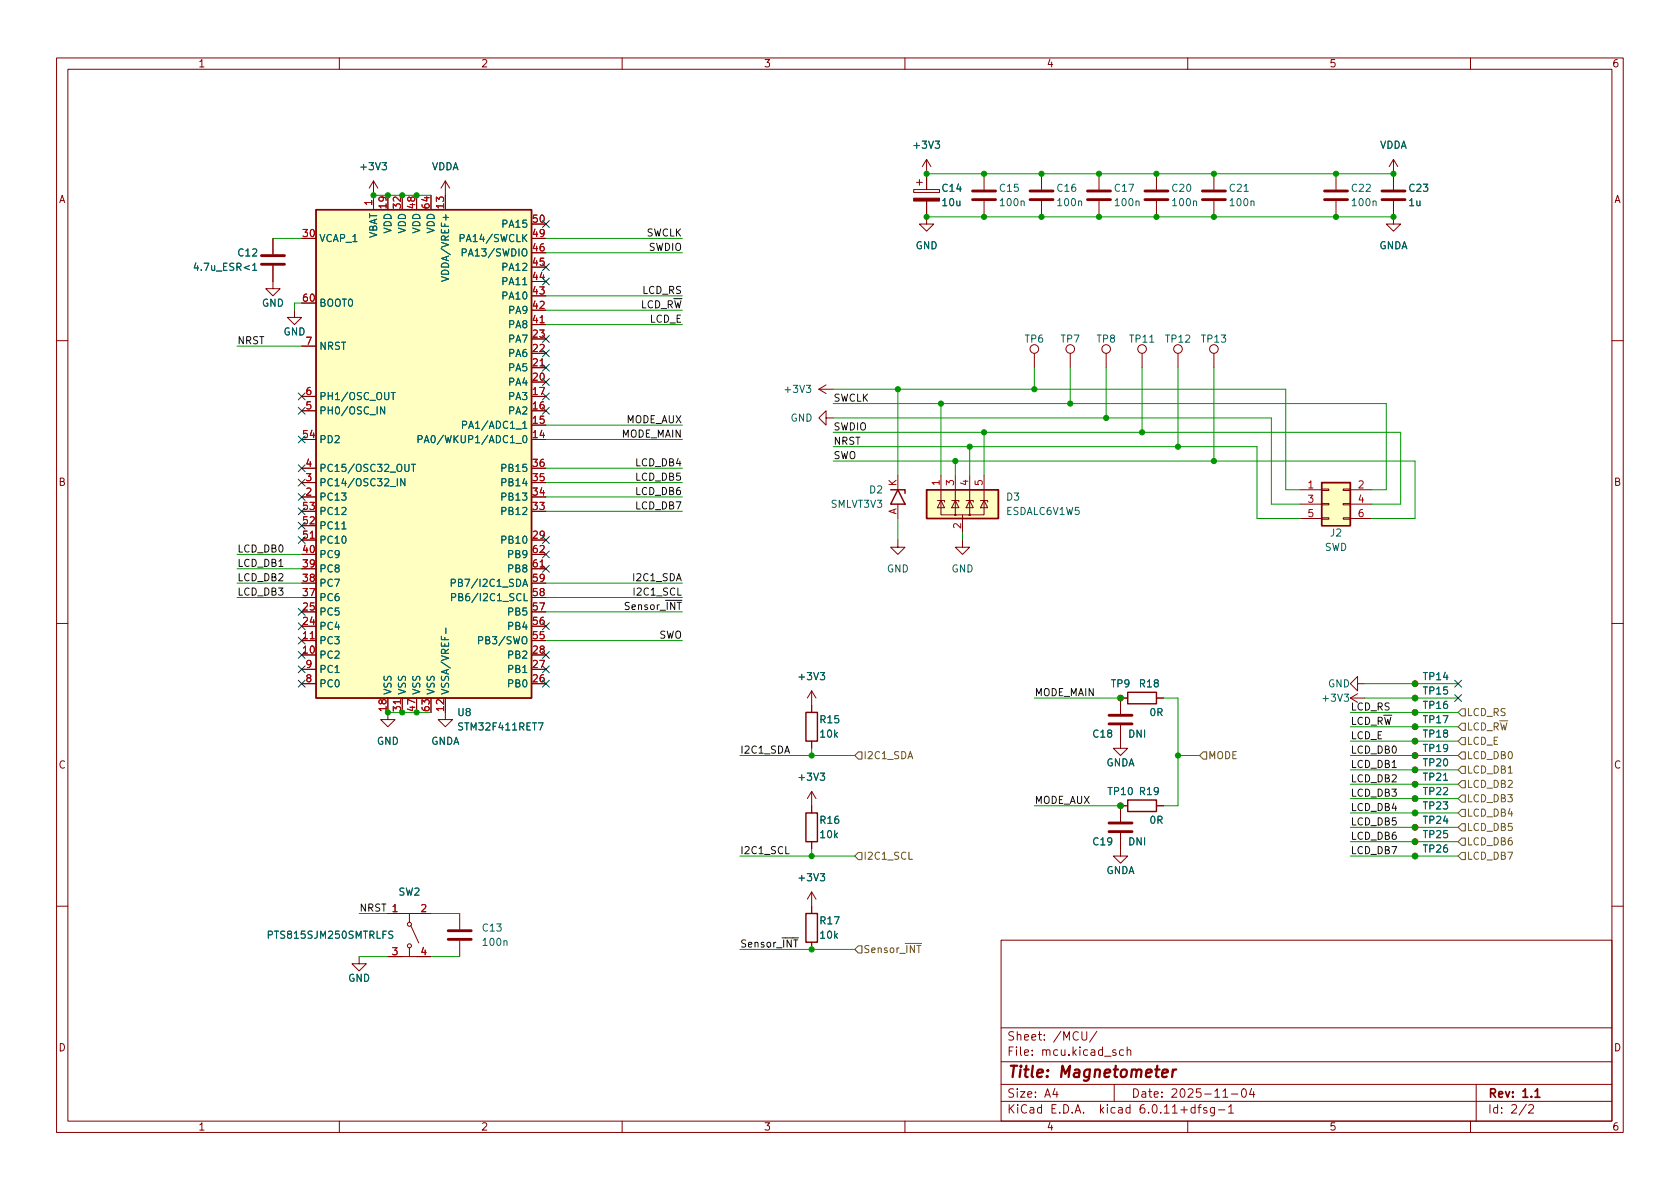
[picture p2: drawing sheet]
<svg xmlns="http://www.w3.org/2000/svg" width="297mm" height="210mm" viewBox="0 0 297 210" stroke-linecap="round" stroke-linejoin="round" font-family="sans-serif">
<g fill="none" stroke="#840000" stroke-width=".18">
<path d="M10 10.2h277v190.1h-277zM12 12.2h273v186.1h-273zM60 10.2v2M110 10.2v2M160 10.2v2M210 10.2v2M260 10.2v2M66 32v5.1M66 32l-.7 1.3M66 32l.8 1.3M68.6 34.5v2.6M71.1 34.5v2.6"/>
<path d="M73.7 34.5v2.6M76.2 34.5v2.6M78.7 32l-.7 1.3M78.7 32v5.1M78.7 32l.8 1.3M94 39.6h2.5M161.5 33.5h4.6v.5h-4.6zM162.1 32.3h1M162.6 31.7v1.1M163.8 35.6v4h1.3l-1.3 1.3-1.2-1.3h1.2M163.8 28.2v5.3M163.8 28.2l-.7 1.3"/>
<path d="M163.8 28.2l.8 1.3M174 30.7v2.8M174 35.6v2.7M184.1 30.7v2.8M184.1 35.6v2.7M194.3 30.7v2.8M194.3 35.6v2.7M204.5 30.7v2.8M204.5 35.6v2.7M214.6 30.7v2.8M214.6 35.6v2.7M236.2 30.7v2.8"/>
<path d="M236.2 35.6v2.7M246.4 35.6v4h1.2l-1.2 1.3-1.3-1.3h1.3M246.4 28.2l-.8 1.3M246.4 28.2v5.3M246.4 28.2l.7 1.3M48.3 47v4h1.2l-1.2 1.3-1.3-1.3h1.3M48.3 42.2v2.8M52.1 54.9v1.2h1.2l-1.2 1.3-1.3-1.3h1.3M53.3 42.2h2.6M53.3 53.6h2.6M94 59.9h2.5M94 42.2h2.5"/>
<path d="M94 57.4h2.5M94 54.9h2.5M94 52.3h2.5M94 49.8h2.5M94 47.2h2.5M94 44.7h2.5M10 60.2h2M53.3 77.7h2.6M53.3 72.6h2.6M53.3 70.1h2.6M53.3 61.2h2.6M94 77.7h2.5"/>
<path d="M94 75.2h2.5M94 72.6h2.5M94 70.1h2.5M94 67.6h2.5M94 65h2.5M94 62.5h2.5M144.8 68.8l1.2 .8M144.8 68.8h2.5M146 73.9v-1.3l-1.2 1.3 1.2 1.3v-1.3h1.3M146 68.1l-1.2 .7M182.9 62.5v2.5M189.2 62.5v2.5"/>
<path d="M195.6 62.5v2.5M201.9 62.5v2.5M208.3 62.5v2.5M214.6 62.5v2.5M285 60.2h2M53.3 87.9h2.6M53.3 95.5h2.6M53.3 85.3h2.6M53.3 90.4h2.6M53.3 82.8h2.6M53.3 98h2.6M53.3 93h2.6"/>
<path d="M94 87.9h2.5M94 95.5h2.5M94 85.3h2.5M94 90.4h2.5M94 82.8h2.5M94 98h2.5M158.7 95.5v1.3h1.3l-1.3 1.2-1.2-1.2h1.2M158.7 84.1v2.5M158.7 89.1v2.6M165.7 88.5h1.3v.3M166.4 88.5l.6 1.3h-1.3zM166.4 84.1v7h7.6v-7"/>
<path d="M168.3 88.5h1.2v.3M168.9 88.5l.6 1.3h-1.2zM168.9 84.1v7M170.2 95.5v1.3h1.2l-1.2 1.2-1.3-1.2h1.3M170.2 91.1v3.1M170.8 88.5h1.3v.3M171.4 88.5l.7 1.3h-1.3zM171.4 84.1v7M173.4 88.5h1.2v.3M174 88.5l.6 1.3h-1.2zM229.9 86.6h3.8M229.9 89.1h3.8"/>
<path d="M229.9 91.7h3.8M233.7 91.6h1.2v.2h-1.2zM233.7 89h1.2v.3h-1.2zM233.7 86.5h1.2v.2h-1.2zM237.5 91.6h1.3v.2h-1.3zM237.5 89h1.3v.3h-1.3zM237.5 86.5h1.3v.2h-1.3zM238.8 86.6h3.8M238.8 89.1h3.8M238.8 91.7h3.8M10 110.2h2M53.3 115.8h2.6"/>
<path d="M53.3 113.3h2.6M53.3 110.7h2.6M53.3 108.2h2.6M53.3 118.4h2.6M53.3 105.7h2.6M53.3 103.1h2.6M53.3 100.6h2.6M94 115.8h2.5M94 113.3h2.5M94 110.7h2.5M94 108.2h2.5M94 118.4h2.5"/>
<path d="M94 105.7h2.5M94 103.1h2.5M94 100.6h2.5M285 110.2h2M53.3 120.9h2.6M68.6 123.4v3.8h1.2l-1.2 1.3-1.3-1.3h1.3M71.1 123.4v2.6M73.7 123.4v2.6M76.2 123.4v2.6M78.7 123.4v3.8h1.3l-1.3 1.3-1.2-1.3h1.2M94 120.9h2.5M143.5 122.2l-.8 1.2"/>
<path d="M143.5 122.2v3.8M143.5 131.1v1.2M143.5 139.9v3.9M143.5 122.2l.8 1.2M143.5 139.9l-.8 1.3M143.5 139.9l.8 1.3M198.1 123.4h.1M198.1 128.3v4h1.3l-1.3 1.3-1.3-1.3h1.3M198.1 123.4h1.3M198.1 123.4v2.8M204.5 123.4h1.2M238.8 123.4h2.5"/>
<path d="M238.8 123.4l1.2 .8M240 120.9v-1.3l-1.2 1.3 1.2 1.3v-1.3h1.3M240 122.7l-1.2 .7M250.2 123.4h.1M250.2 120.9h.1M250.2 131.1h.1M250.2 126h.1M250.2 128.5h.1M250.2 136.1h.1M250.2 138.7h.1M250.2 133.6h.1M143.5 148.8v1.3"/>
<path d="M143.5 157.7v3.8M143.5 157.7l-.8 1.3M143.5 157.7l.8 1.3M198.1 147.3v4.1h1.3l-1.3 1.2-1.3-1.2h1.3M198.1 142.5h.1M198.1 142.5h1.3M198.1 142.5v2.8M204.5 142.5h1.2M250.2 148.8h.1M250.2 146.3h.1M250.2 151.4h.1M250.2 141.2h.1"/>
<path d="M250.2 143.8h.1M10 160.2h2M63.5 169.2v1.2h1.3l-1.3 1.3-1.3-1.3h1.3M68.6 169.2h7.6M68.6 161.5h7.6M72.4 161.5v1.6M72.4 167.6v1.6M72.6 163.7l1.4 3M81.3 161.5v2.8M81.3 166.4v2.8M143.5 166.6v1.3M177 166.3h108v32h-108z"/>
<path d="M285 160.2h2M60 198.3v2M110 198.3v2M160 198.3v2M177 194.8h108M177 191.8h108M177 187.8h108M177 181.8h108M182.5 186.5v.1M182.5 185.7v.1M184.6 183.8v.1M184.6 183v.1"/>
<path d="M193.9 182.4l-1.3 1.9M197 191.8v3M199.3 185.8l.2-.2 .4 .1v.9M199.3 185.1v1.5M210 198.3v2M215.4 196.3h1.2M217.2 195.8l.4-.5v1.5M217.2 196.8h.9M217.7 193.5h1.2M219.7 192.6l.2-.1a.81 .81 0 0 1 .5 .7 .81 .81 0 0 1-.3 .8h-.1a.81 .81 0 0 1-.6-.6 .81 .81 0 0 1 .3-.8zM221.3 192.5l-.4 1h1M221.6 193v1"/>
<path d="M260 198.3v2M261 191.8v6.5M270.3 195.5l.6-.2 .2 .2 .1 .3-1 1h1"/>
<circle cx="182.9" cy="61.7" r=".76"/>
<circle cx="189.2" cy="61.7" r=".76"/>
<circle cx="195.6" cy="61.7" r=".76"/>
<circle cx="201.9" cy="61.7" r=".76"/>
<circle cx="208.3" cy="61.7" r=".76"/>
<circle cx="214.6" cy="61.7" r=".76"/>
<circle cx="168.9" cy="91.1" r=".13"/>
<circle cx="171.4" cy="91.1" r=".13"/>
<circle cx="198.1" cy="123.4" r=".51"/>
<circle cx="250.2" cy="126" r=".51"/>
<circle cx="250.2" cy="123.4" r=".51"/>
<circle cx="250.2" cy="120.9" r=".51"/>
<circle cx="250.2" cy="131.1" r=".51"/>
<circle cx="250.2" cy="128.5" r=".51"/>
<circle cx="250.2" cy="133.6" r=".51"/>
<circle cx="250.2" cy="136.1" r=".51"/>
<circle cx="250.2" cy="138.7" r=".51"/>
<circle cx="198.1" cy="142.5" r=".51"/>
<circle cx="250.2" cy="148.8" r=".51"/>
<circle cx="250.2" cy="146.3" r=".51"/>
<circle cx="250.2" cy="141.2" r=".51"/>
<circle cx="250.2" cy="143.8" r=".51"/>
<circle cx="250.2" cy="151.4" r=".51"/>
<circle cx="72.4" cy="167.3" r=".36"/>
<circle cx="72.4" cy="163.4" r=".36"/>
</g>
<path d="M208 189.1l-.4 .1-.3 .3" fill="none" stroke="#840000" stroke-width=".4"/>
<g fill="none" stroke="#840000" stroke-width=".51">
<path d="M172 35.3h4M172 33.8h4M182.1 35.3h4.1M182.1 33.8h4.1M192.3 35.3h4M192.3 33.8h4M202.4 35.3h4.1M202.4 33.8h4.1M212.6 35.3h4.1M212.6 33.8h4.1M234.2 35.3h4.1M234.2 33.8h4.1"/>
<path d="M244.3 35.3h4.1M244.3 33.8h4.1M46.2 46.7h4.1M46.2 45.2h4.1M196.1 128h4.1M196.1 126.5h4.1M196.1 147.1h4.1M196.1 145.5h4.1M79.2 166.1h4.1M79.2 164.6h4.1"/>
</g>
<g fill="none" stroke="#006464" stroke-width=".18">
<path d="M67.6 28.8h.7l-.4 .4 .4 .2v.5l-.2 .1-.5-.1M78.8 38v.9M165.3 25h.8l-.4 .4 .4 .2v.5l-.2 .1-.6-.1M180.5 35.7l.2-.2 .3 .1 .1 .8M190.7 35.7l.2-.2 .3 .1v.8M200.9 35.7l.1-.2 .3 .1 .1 .8M211 35.7l.2-.2 .3 .1 .1 .8M220 33.8h.7M221.2 35.7l.2-.2 .3 .1v.8M242.8 35.7l.2-.2 .3 .1v.8M44.7 46.9l.3-.4v1.3M44.7 47.8h.7"/>
<path d="M92.4 44.2l.2-.2a.43 .43 0 0 1 .6 .4v.4a.42 .42 0 0 1-.5 .5 .42 .42 0 0 1-.4-.5zM92.4 50.4h.8M92.6 42l.6 .7M93.2 41.5l-.8 .7M68 71.9v1.3l-.7-1.3v1.3M69.2 69.4h.7M69.5 69.4v1.3M91.2 78.4h1M92.4 74.8l.4-.3v1.3M92.4 75.8h.8M92.5 77.1l.2-.1a.68 .68 0 0 1 .5 .7 .68 .68 0 0 1-.5 .6l-.2-.1-.1-.4zM142.6 68.1h.7l-.4 .5 .4 .1v.6l-.2 .1-.5-.1"/>
<path d="M60.5 93.5h.7M71.6 84.6v1.3l-.7-1.3v1.3M72.7 82.1h.8M73.1 82.1v1.3M78.8 111.1v.9M92.1 105.1a.6 .6 0 0 0-.8 .4 .6 .6 0 0 0 .6 .7l.2-.1M92.4 112.8l.2-.2a.43 .43 0 0 1 .6 .4v.4a.42 .42 0 0 1-.5 .5 .42 .42 0 0 1-.4-.5zM92.4 103.7l.5-1.3 .4 1.3M92.5 103.3h.7M92.7 105v1.2h.6M145 118.9h.8l-.4 .5 .3 .1v.6l-.1 .1-.6-.1M95.2 127.8h.8l-.5 1.3"/>
<path d="M145 136.7h.8l-.4 .5 .3 .1v.6l-.1 .1-.6-.1M237.7 122.7h.7l-.4 .5 .4 .1v.6l-.2 .1-.5-.1M145 154.5h.8l-.4 .5 .3 .1v.5l-.1 .2-.6-.2M69.5 164.7h-.5l-.2 .1v.3l.5 .3 .2 .3-.3 .2h-.5M89.1 166.5l.2-.2 .3 .1v.8"/>
</g>
<g fill="#ffffc2" stroke="#ffffc2" stroke-width=".18">
<path d="M233.7 85.3h5.1v7.7h-5.1z"/>
<path d="M163.8 86.6h12.7v5.1h-12.7z"/>
<path d="M55.9 37.1h38.1v86.3h-38.1z"/>
</g>
<path d="M55.9 37.1h38.1v86.3h-38.1zM157.5 86.6h2.5v.6M158.7 86.6l1.3 2.5h-2.5zM163.8 86.6h12.7v5.1h-12.7zM233.7 85.3h5.1v7.7h-5.1zM142.5 126h2v5.1h-2zM199.4 122.4h5.1v2.1h-5.1zM142.5 143.8h2v5h-2zM199.4 141.5h5.1v2h-5.1zM142.5 161.5h2v5.1h-2z" fill="none" stroke="#840000" stroke-width=".25"/>
<path d="M161.5 35h4.6v.6h-4.6z" fill="#840000" stroke="#840000" stroke-width=".18"/>
<path d="M95.5 57.1h.7M95.5 64.7h.7M54.9 95.2h.7M54.9 113h.7M95.5 100.3h.7M70.8 123.7v.8" fill="none" stroke="#a90000" stroke-width=".18"/>
<g fill="none" stroke="#725600" stroke-width=".18">
<path d="M151.8 133h.6v1.2h-.6l-.7-.6zM212.7 133h.7v1.2h-.7l-.6-.6zM257.8 138.7l.6-.7h.7v1.3h-.7zM257.8 128.5l.6-.6h.7v1.3h-.7zM257.8 133.6l.6-.6h.7v1.2h-.7zM257.8 136.1l.6-.6h.7v1.3h-.7zM257.8 126l.6-.7h.7v1.3h-.7zM258.4 130.4h.7v1.3h-.7l-.6-.6zM151.8 150.7h.6v1.3h-.6l-.7-.6zM257.8 146.3l.6-.6h.7v1.2h-.7zM257.8 148.8l.6-.6h.7v1.3h-.7zM257.8 141.2l.6-.6h.7v1.3h-.7z"/>
<path d="M257.8 151.4l.6-.7h.7v1.3h-.7zM258.4 143.1h.7v1.3h-.7l-.6-.6zM151.8 167.3h.6v1.2h-.6l-.7-.6zM160 166.8h2.9"/>
</g>
<g fill="none" stroke="#009600" stroke-width=".18">
<path d="M66 34.5h10.2M163.8 38.3h82.6M163.8 30.7h82.6M48.3 42.2h5M53.3 53.6h-1.2v1.3M96.5 42.2h24.1M96.5 44.7h24.1M96.5 52.3h24.1M96.5 54.9h24.1M96.5 57.4h24.1M41.9 61.2h11.4M96.5 75.2h24.1"/>
<path d="M96.5 77.7h24.1M147.3 76.4h100.3v12.7h-5M147.3 68.8h80v17.8h2.6M147.3 71.4h97.8v15.2h-2.5M147.3 79h74.9v12.7h7.7M147.3 73.9h77.5v15.2h5.1M158.7 68.8v15.3M166.4 71.4v12.7M171.4 79v5.1M174 76.4v7.7M182.9 65v3.8M189.2 65v6.4"/>
<path d="M195.6 65v8.9M201.9 65v11.4M208.3 65v14M214.6 65v16.5M41.9 98h11.4M96.5 82.8h24.1M96.5 85.3h24.1M96.5 90.4h24.1M96.5 87.9h24.1M147.3 81.5h102.9v10.2h-7.6M158.7 91.7v3.8M168.9 81.5v2.6"/>
<path d="M170.2 94.2v1.3M41.9 103.1h11.4M41.9 105.7h11.4M41.9 100.6h11.4M96.5 113.3h24.1M96.5 108.2h24.1M96.5 103.1h24.1M96.5 105.7h24.1M68.6 126h7.6M130.8 133.6h20.3M143.5 132.3v1.3M182.9 123.4h15.2"/>
<path d="M205.7 123.4h2.6v19.1h-2.6M208.3 133.6h3.8M238.8 133.6h19M238.8 126h19M238.8 128.5h19M238.8 136.1h19M238.8 138.7h19M238.8 131.1h19M241.3 123.4h16.5M241.3 120.9h16.5M130.8 151.4h20.3M143.5 150.1v1.3"/>
<path d="M182.9 142.5h15.2M238.8 151.4h19M238.8 143.8h19M238.8 141.2h19M238.8 148.8h19M238.8 146.3h19M63.5 161.5h5.1M63.5 169.2h5.1M76.2 161.5h5.1M76.2 169.2h5.1M130.8 167.9h20.3"/>
</g>
<g fill="none" stroke="#000084" stroke-width=".18">
<path d="M95.9 39l1.2 1.2M97.1 39l-1.2 1.2M95.9 46.6l1.2 1.2M95.9 49.2l1.2 1.2M95.9 59.3l1.2 1.2M97.1 46.6l-1.2 1.2M97.1 49.2l-1.2 1.2M97.1 59.3l-1.2 1.2M52.7 69.5l1.2 1.2M52.7 77.1l1.2 1.2M52.7 72l1.2 1.2M53.9 69.5l-1.2 1.2"/>
<path d="M53.9 77.1l-1.2 1.2M53.9 72l-1.2 1.2M95.9 64.4l1.2 1.2M95.9 72l1.2 1.2M95.9 66.9l1.2 1.3M95.9 69.5l1.2 1.2M95.9 61.9l1.2 1.2M97.1 64.4l-1.2 1.2M97.1 72l-1.2 1.2M97.1 66.9l-1.2 1.3M97.1 69.5l-1.2 1.2M97.1 61.9l-1.2 1.2"/>
<path d="M52.7 82.2l1.2 1.2M52.7 94.9l1.2 1.2M52.7 84.7l1.2 1.2M52.7 92.3l1.2 1.3M52.7 87.3l1.2 1.2M52.7 89.8l1.2 1.2M53.9 89.8l-1.2 1.2M53.9 82.2l-1.2 1.2M53.9 94.9l-1.2 1.2M53.9 84.7l-1.2 1.2M53.9 92.3l-1.2 1.3M53.9 87.3l-1.2 1.2"/>
<path d="M95.9 100l1.2 1.2M95.9 97.4l1.2 1.2M95.9 94.9l1.2 1.2M97.1 100l-1.2 1.2M97.1 97.4l-1.2 1.2M97.1 94.9l-1.2 1.2M52.7 117.7l1.2 1.3M52.7 115.2l1.2 1.2M52.7 110.1l1.2 1.2M52.7 112.7l1.2 1.2M52.7 107.6l1.2 1.2M53.9 107.6l-1.2 1.2"/>
<path d="M53.9 115.2l-1.2 1.2M53.9 110.1l-1.2 1.2M53.9 112.7l-1.2 1.2M53.9 117.7l-1.2 1.3M95.9 110.1l1.2 1.2M95.9 115.2l1.2 1.2M95.9 117.7l1.2 1.3M97.1 110.1l-1.2 1.2M97.1 115.2l-1.2 1.2M97.1 117.7l-1.2 1.3M52.7 120.3l1.2 1.2M53.9 120.3l-1.2 1.2"/>
<path d="M95.9 120.3l1.2 1.2M97.1 120.3l-1.2 1.2M257.2 122.8l1.2 1.2M257.2 120.3l1.2 1.2M258.4 122.8l-1.2 1.2M258.4 120.3l-1.2 1.2"/>
</g>
<g fill="#009600" stroke="#009600" stroke-width=".18">
<circle cx="250.2" cy="146.3" r=".46"/>
<circle cx="250.2" cy="151.4" r=".46"/>
<circle cx="250.2" cy="148.8" r=".46"/>
<circle cx="250.2" cy="143.8" r=".46"/>
<circle cx="250.2" cy="141.2" r=".46"/>
<circle cx="189.2" cy="71.4" r=".46"/>
<circle cx="204.5" cy="30.7" r=".46"/>
<circle cx="204.5" cy="38.3" r=".46"/>
<circle cx="214.6" cy="38.3" r=".46"/>
<circle cx="214.6" cy="30.7" r=".46"/>
<circle cx="195.6" cy="73.9" r=".46"/>
<circle cx="194.3" cy="30.7" r=".46"/>
<circle cx="194.3" cy="38.3" r=".46"/>
<circle cx="208.3" cy="79" r=".46"/>
<circle cx="201.9" cy="76.4" r=".46"/>
<circle cx="214.6" cy="81.5" r=".46"/>
<circle cx="246.4" cy="30.7" r=".46"/>
<circle cx="246.4" cy="38.3" r=".46"/>
<circle cx="236.2" cy="30.7" r=".46"/>
<circle cx="236.2" cy="38.3" r=".46"/>
<circle cx="208.3" cy="133.6" r=".46"/>
<circle cx="198.1" cy="123.4" r=".46"/>
<circle cx="250.2" cy="128.5" r=".46"/>
<circle cx="250.2" cy="126" r=".46"/>
<circle cx="250.2" cy="138.7" r=".46"/>
<circle cx="250.2" cy="136.1" r=".46"/>
<circle cx="250.2" cy="120.9" r=".46"/>
<circle cx="250.2" cy="123.4" r=".46"/>
<circle cx="250.2" cy="133.6" r=".46"/>
<circle cx="250.2" cy="131.1" r=".46"/>
<circle cx="184.1" cy="30.7" r=".46"/>
<circle cx="184.1" cy="38.3" r=".46"/>
<circle cx="174" cy="30.7" r=".46"/>
<circle cx="174" cy="76.4" r=".46"/>
<circle cx="171.4" cy="79" r=".46"/>
<circle cx="168.9" cy="81.5" r=".46"/>
<circle cx="158.7" cy="68.8" r=".46"/>
<circle cx="166.4" cy="71.4" r=".46"/>
<circle cx="174" cy="38.3" r=".46"/>
<circle cx="182.9" cy="68.8" r=".46"/>
<circle cx="71.1" cy="34.5" r=".46"/>
<circle cx="73.7" cy="34.5" r=".46"/>
<circle cx="68.6" cy="34.5" r=".46"/>
<circle cx="66" cy="34.5" r=".46"/>
<circle cx="163.8" cy="30.7" r=".46"/>
<circle cx="163.8" cy="38.3" r=".46"/>
<circle cx="71.1" cy="126" r=".46"/>
<circle cx="68.6" cy="126" r=".46"/>
<circle cx="198.1" cy="142.5" r=".46"/>
<circle cx="143.5" cy="133.6" r=".46"/>
<circle cx="73.7" cy="126" r=".46"/>
<circle cx="143.5" cy="151.4" r=".46"/>
<circle cx="143.5" cy="167.9" r=".46"/>
</g>
<g font-size="2.8" fill="#840000">
<text x="178" y="191.2">Title:</text>
<text x="187.3" y="191.2">Magnetometer</text>
</g>
<g font-size="2.1" fill="#840000">
<text x="178" y="184.5">Sheet:</text>
<text x="186.2" y="184.5">/MCU/</text>
<text x="178" y="187.2">File:</text>
<text x="184.4" y="187.2">mcu.kicad_sch</text>
<text x="178" y="197.4">KiCad</text>
<text x="178" y="194.6">Size:</text>
<text x="184.7" y="194.6">A4</text>
<text x="185.7" y="197.4">E.D.A.</text>
<text x="194.6" y="197.4">kicad</text>
<text x="200" y="194.6">Date:</text>
<text x="201.8" y="197.4">6.0.11+dfsg-1</text>
<text x="207" y="194.6">2025-11-04</text>
<text x="263" y="194.6">Rev:</text>
<text x="263" y="197.4">Id:</text>
<text x="267.1" y="197.4">2/2</text>
<text x="269.1" y="194.6">1.1</text>
</g>
<g font-size="1.8" fill="#840000">
<text x="35" y="12.3">1</text>
<text x="85" y="12.3">2</text>
<text x="135" y="12.3">3</text>
<text x="185" y="12.3">4</text>
<text x="235" y="12.3">5</text>
<text x="285" y="12.3">6</text>
<text x="10.4" y="36.3">A</text>
<text x="285.4" y="36.3">A</text>
<text x="10.3" y="86.3">B</text>
<text x="285.3" y="86.3">B</text>
<text x="10.3" y="136.3">C</text>
<text x="285.3" y="136.3">C</text>
<text x="10.3" y="186.3">D</text>
<text x="285.3" y="186.3">D</text>
<text x="35" y="200.3">1</text>
<text x="85" y="200.3">2</text>
<text x="135" y="200.3">3</text>
<text x="185" y="200.3">4</text>
<text x="235" y="200.3">5</text>
<text x="285" y="200.3">6</text>
</g>
<g font-size="1.8" fill="#006464">
<text x="161.2" y="26.7">+3V3</text>
<text x="243.9" y="26.7">VDDA</text>
<text x="63.4" y="30.5">+3V3</text>
<text x="76.3" y="30.5">VDDA</text>
<text x="166.4" y="34.3">C14</text>
<text x="176.5" y="34.3">C15</text>
<text x="186.7" y="34.3">C16</text>
<text x="196.9" y="34.3">C17</text>
<text x="207" y="34.3">C20</text>
<text x="217.2" y="34.3">C21</text>
<text x="238.8" y="34.3">C22</text>
<text x="248.9" y="34.3">C23</text>
<text x="69.6" y="41.4" transform="rotate(-90 69.6 41.4)">VDD</text>
<text x="72.1" y="41.4" transform="rotate(-90 72.1 41.4)">VDD</text>
<text x="74.7" y="41.4" transform="rotate(-90 74.7 41.4)">VDD</text>
<text x="77.2" y="41.4" transform="rotate(-90 77.2 41.4)">VDD</text>
<text x="88.5" y="40.6">PA15</text>
<text x="166.4" y="36.8">10u</text>
<text x="176.5" y="36.8">100n</text>
<text x="186.7" y="36.8">100n</text>
<text x="196.9" y="36.8">100n</text>
<text x="207" y="36.8">100n</text>
<text x="217.2" y="36.8">100n</text>
<text x="238.8" y="36.8">100n</text>
<text x="248.9" y="36.8">1u</text>
<text x="41.9" y="45.7">C12</text>
<text x="56.4" y="43.2">VCAP_1</text>
<text x="67.1" y="42.2" transform="rotate(-90 67.1 42.2)">VBAT</text>
<text x="81" y="43.2">PA14/SWCLK</text>
<text x="81.3" y="45.7">PA13/SWDIO</text>
<text x="161.8" y="44.5">GND</text>
<text x="243.8" y="44.5">GNDA</text>
<text x="34" y="48.3">4.7u_ESR&lt;1</text>
<text x="79.8" y="50" transform="rotate(-90 79.8 50)">VDDA/VREF+</text>
<text x="88.5" y="53.3">PA10</text>
<text x="88.5" y="50.8">PA11</text>
<text x="88.5" y="48.3">PA12</text>
<text x="46.2" y="54.6">GND</text>
<text x="50.1" y="59.7">GND</text>
<text x="56.4" y="54.6">BOOT0</text>
<text x="89.8" y="58.4">PA8</text>
<text x="89.8" y="55.9">PA9</text>
<text x="56.4" y="62.2">NRST</text>
<text x="89.8" y="63.5">PA6</text>
<text x="89.8" y="61">PA7</text>
<text x="181.1" y="61">TP6</text>
<text x="187.4" y="61">TP7</text>
<text x="193.8" y="61">TP8</text>
<text x="199.5" y="61">TP11</text>
<text x="205.9" y="61">TP12</text>
<text x="212.2" y="61">TP13</text>
<text x="56.4" y="71.1">PH1/OSC_OUT</text>
<text x="89.8" y="71.1">PA3</text>
<text x="89.8" y="68.6">PA4</text>
<text x="89.8" y="66">PA5</text>
<text x="138.4" y="69.9">+3V3</text>
<text x="56.4" y="73.7">PH0/OSC_IN</text>
<text x="81.4" y="76.2">PA1/ADC1_1</text>
<text x="89.8" y="73.7">PA2</text>
<text x="139.7" y="74.9">GND</text>
<text x="56.4" y="83.8">PC15/OSC32_OUT</text>
<text x="56.4" y="78.7">PD2</text>
<text x="73.5" y="78.7">PA0/WKUP1/ADC1_0</text>
<text x="88.4" y="83.8">PB15</text>
<text x="56.4" y="88.9">PC13</text>
<text x="56.4" y="86.4">PC14/OSC32_IN</text>
<text x="88.4" y="88.9">PB13</text>
<text x="88.4" y="86.4">PB14</text>
<text x="153.6" y="87.6">D2</text>
<text x="177.8" y="88.9">D3</text>
<text x="56.4" y="94">PC11</text>
<text x="56.4" y="91.4">PC12</text>
<text x="88.4" y="91.4">PB12</text>
<text x="146.8" y="90.2">SMLVT3V3</text>
<text x="177.8" y="91.4">ESDALC6V1W5</text>
<text x="235.1" y="95.3">J2</text>
<text x="56.4" y="101.6">PC8</text>
<text x="56.4" y="99.1">PC9</text>
<text x="56.4" y="96.5">PC10</text>
<text x="88.4" y="96.5">PB10</text>
<text x="89.6" y="101.6">PB8</text>
<text x="89.6" y="99.1">PB9</text>
<text x="156.7" y="101.6">GND</text>
<text x="168.2" y="101.6">GND</text>
<text x="234.2" y="97.8">SWD</text>
<text x="56.4" y="106.7">PC6</text>
<text x="56.4" y="104.1">PC7</text>
<text x="79.4" y="104.1">PB7/I2C1_SDA</text>
<text x="79.5" y="106.7">PB6/I2C1_SCL</text>
<text x="56.4" y="111.8">PC4</text>
<text x="56.4" y="109.2">PC5</text>
<text x="89.6" y="111.8">PB4</text>
<text x="89.6" y="109.2">PB5</text>
<text x="56.4" y="116.8">PC2</text>
<text x="56.4" y="114.3">PC3</text>
<text x="56.4" y="119.4">PC1</text>
<text x="84.2" y="114.3">PB3/SWO</text>
<text x="89.6" y="119.4">PB1</text>
<text x="89.6" y="116.8">PB2</text>
<text x="56.4" y="121.9">PC0</text>
<text x="69.6" y="122.9" transform="rotate(-90 69.6 122.9)">VSS</text>
<text x="72.1" y="122.9" transform="rotate(-90 72.1 122.9)">VSS</text>
<text x="74.7" y="122.9" transform="rotate(-90 74.7 122.9)">VSS</text>
<text x="77.2" y="122.9" transform="rotate(-90 77.2 122.9)">VSS</text>
<text x="79.8" y="122.9" transform="rotate(-90 79.8 122.9)">VSSA/VREF-</text>
<text x="89.6" y="121.9">PB0</text>
<text x="140.9" y="120.7">+3V3</text>
<text x="196.3" y="121.9">TP9</text>
<text x="201.3" y="121.9">R18</text>
<text x="233.5" y="124.5">+3V3</text>
<text x="234.7" y="121.9">GND</text>
<text x="251.5" y="123.2">TP15</text>
<text x="251.5" y="120.7">TP14</text>
<text x="251.5" y="125.7">TP16</text>
<text x="80.8" y="127">U8</text>
<text x="80.8" y="129.5">STM32F411RET7</text>
<text x="144.8" y="128.3">R15</text>
<text x="144.8" y="130.8">10k</text>
<text x="193" y="130.8">C18</text>
<text x="199.4" y="130.8">DNI</text>
<text x="203.2" y="127">0R</text>
<text x="251.5" y="130.8">TP18</text>
<text x="251.5" y="128.3">TP17</text>
<text x="66.6" y="132.1">GND</text>
<text x="76.2" y="132.1">GNDA</text>
<text x="195.6" y="135.9">GNDA</text>
<text x="251.5" y="135.9">TP20</text>
<text x="251.5" y="133.4">TP19</text>
<text x="140.9" y="138.4">+3V3</text>
<text x="195.7" y="141">TP10</text>
<text x="201.3" y="141">R19</text>
<text x="251.5" y="138.4">TP21</text>
<text x="251.5" y="141">TP22</text>
<text x="251.5" y="143.5">TP23</text>
<text x="144.8" y="146.1">R16</text>
<text x="144.8" y="148.6">10k</text>
<text x="193" y="149.9">C19</text>
<text x="199.4" y="149.9">DNI</text>
<text x="203.2" y="146.1">0R</text>
<text x="251.5" y="148.6">TP25</text>
<text x="251.5" y="146.1">TP24</text>
<text x="195.6" y="154.9">GNDA</text>
<text x="251.5" y="151.1">TP26</text>
<text x="70.4" y="158.8">SW2</text>
<text x="140.9" y="156.2">+3V3</text>
<text x="47.1" y="166.4">PTS815SJM250SMTRLFS</text>
<text x="85.1" y="165.1">C13</text>
<text x="85.1" y="167.6">100n</text>
<text x="144.8" y="163.8">R17</text>
<text x="144.8" y="166.4">10k</text>
<text x="61.5" y="174">GND</text>
</g>
<g font-size="1.8" fill="#a90000">
<text x="53.3" y="41.9">30</text>
<text x="65.8" y="36.5" transform="rotate(-90 65.8 36.5)">1</text>
<text x="68.3" y="37.1" transform="rotate(-90 68.3 37.1)">19</text>
<text x="70.9" y="37.1" transform="rotate(-90 70.9 37.1)">32</text>
<text x="73.4" y="37.1" transform="rotate(-90 73.4 37.1)">48</text>
<text x="75.9" y="37.1" transform="rotate(-90 75.9 37.1)">64</text>
<text x="78.5" y="37.1" transform="rotate(-90 78.5 37.1)">13</text>
<text x="94" y="41.9">49</text>
<text x="94" y="39.4">50</text>
<text x="94" y="47">45</text>
<text x="94" y="44.4">46</text>
<text x="53.3" y="53.3">60</text>
<text x="94" y="52.1">43</text>
<text x="94" y="49.5">44</text>
<text x="94" y="59.7">23</text>
<text x="94" y="57.1">41</text>
<text x="94" y="54.6">42</text>
<text x="53.9" y="61">7</text>
<text x="94" y="64.8">21</text>
<text x="94" y="62.2">22</text>
<text x="53.9" y="69.8">6</text>
<text x="94" y="69.8">17</text>
<text x="94" y="67.3">20</text>
<text x="53.3" y="77.5">54</text>
<text x="53.9" y="72.4">5</text>
<text x="94" y="77.5">14</text>
<text x="94" y="74.9">15</text>
<text x="94" y="72.4">16</text>
<text x="53.9" y="82.5">4</text>
<text x="94" y="82.5">36</text>
<text x="53.9" y="87.6">2</text>
<text x="53.9" y="85.1">3</text>
<text x="94" y="87.6">34</text>
<text x="94" y="85.1">35</text>
<text x="158.5" y="86" transform="rotate(-90 158.5 86)">K</text>
<text x="166.1" y="86" transform="rotate(-90 166.1 86)">1</text>
<text x="168.7" y="86" transform="rotate(-90 168.7 86)">3</text>
<text x="171.2" y="86" transform="rotate(-90 171.2 86)">4</text>
<text x="173.7" y="86" transform="rotate(-90 173.7 86)">5</text>
<text x="231.1" y="86.4">1</text>
<text x="231.1" y="88.9">3</text>
<text x="240" y="86.4">2</text>
<text x="240" y="88.9">4</text>
<text x="53.3" y="95.2">51</text>
<text x="53.3" y="92.7">52</text>
<text x="53.3" y="90.2">53</text>
<text x="94" y="95.2">29</text>
<text x="94" y="90.2">33</text>
<text x="158.5" y="91" transform="rotate(-90 158.5 91)">A</text>
<text x="169.9" y="93.6" transform="rotate(-90 169.9 93.6)">2</text>
<text x="231.1" y="91.4">5</text>
<text x="240" y="91.4">6</text>
<text x="53.3" y="100.3">39</text>
<text x="53.3" y="97.8">40</text>
<text x="94" y="100.3">61</text>
<text x="94" y="97.8">62</text>
<text x="53.3" y="107.9">25</text>
<text x="53.3" y="105.4">37</text>
<text x="53.3" y="102.9">38</text>
<text x="94" y="107.9">57</text>
<text x="94" y="105.4">58</text>
<text x="94" y="102.9">59</text>
<text x="53.3" y="113">11</text>
<text x="53.3" y="110.5">24</text>
<text x="94" y="113">55</text>
<text x="94" y="110.5">56</text>
<text x="53.3" y="115.6">10</text>
<text x="53.9" y="118.1">9</text>
<text x="94" y="118.1">27</text>
<text x="94" y="115.6">28</text>
<text x="53.9" y="120.6">8</text>
<text x="68.3" y="126" transform="rotate(-90 68.3 126)">18</text>
<text x="70.9" y="126" transform="rotate(-90 70.9 126)">31</text>
<text x="73.4" y="126" transform="rotate(-90 73.4 126)">47</text>
<text x="75.9" y="126" transform="rotate(-90 75.9 126)">63</text>
<text x="78.5" y="126" transform="rotate(-90 78.5 126)">12</text>
<text x="94" y="120.6">26</text>
<text x="69.2" y="161.3">1</text>
<text x="74.2" y="161.3">2</text>
<text x="69.2" y="168.9">3</text>
<text x="74.2" y="168.9">4</text>
</g>
<g font-size="1.8" fill="#0f0f0f">
<text x="114.3" y="41.8">SWCLK</text>
<text x="114.6" y="44.3">SWDIO</text>
<text x="113.5" y="52">LCD_RS</text>
<text x="113.2" y="54.5">LCD_R~{W}</text>
<text x="114.8" y="57">LCD_E</text>
<text x="41.9" y="60.9">NRST</text>
<text x="147.3" y="71">SWCLK</text>
<text x="109.9" y="77.4">MODE_MAIN</text>
<text x="110.7" y="74.8">MODE_AUX</text>
<text x="147.3" y="76.1">SWDIO</text>
<text x="112.2" y="82.4">LCD_DB4</text>
<text x="147.3" y="81.2">SWO</text>
<text x="147.3" y="78.6">NRST</text>
<text x="112.2" y="85">LCD_DB5</text>
<text x="112.2" y="87.5">LCD_DB6</text>
<text x="112.2" y="90.1">LCD_DB7</text>
<text x="41.9" y="100.2">LCD_DB1</text>
<text x="41.9" y="97.7">LCD_DB0</text>
<text x="41.9" y="105.3">LCD_DB3</text>
<text x="41.9" y="102.8">LCD_DB2</text>
<text x="110.2" y="107.8">Sensor_~{INT}</text>
<text x="111.7" y="102.8">I2C1_SDA</text>
<text x="111.7" y="105.3">I2C1_SCL</text>
<text x="116.5" y="112.9">SWO</text>
<text x="182.9" y="123.1">MODE_MAIN</text>
<text x="238.8" y="125.6">LCD_RS</text>
<text x="238.8" y="128.2">LCD_R~{W}</text>
<text x="238.8" y="130.7">LCD_E</text>
<text x="130.8" y="133.2">I2C1_SDA</text>
<text x="238.8" y="135.8">LCD_DB1</text>
<text x="238.8" y="133.2">LCD_DB0</text>
<text x="182.9" y="142.1">MODE_AUX</text>
<text x="238.8" y="143.4">LCD_DB4</text>
<text x="238.8" y="138.3">LCD_DB2</text>
<text x="238.8" y="140.9">LCD_DB3</text>
<text x="238.8" y="145.9">LCD_DB5</text>
<text x="238.8" y="148.5">LCD_DB6</text>
<text x="130.8" y="151">I2C1_SCL</text>
<text x="238.8" y="151">LCD_DB7</text>
<text x="63.5" y="161.2">NRST 1</text>
<text x="130.8" y="167.5">Sensor_~{INT}</text>
</g>
<g font-size="1.8" fill="#725600">
<text x="259.3" y="129.5">LCD_R~{W}</text>
<text x="259.3" y="127">LCD_RS</text>
<text x="152.6" y="134.6">I2C1_SDA</text>
<text x="213.6" y="134.6">MODE</text>
<text x="259.3" y="132.1">LCD_E</text>
<text x="259.3" y="134.6">LCD_DB0</text>
<text x="259.3" y="137.2">LCD_DB1</text>
<text x="259.3" y="139.7">LCD_DB2</text>
<text x="259.3" y="142.2">LCD_DB3</text>
<text x="259.3" y="147.3">LCD_DB5</text>
<text x="259.3" y="149.9">LCD_DB6</text>
<text x="259.3" y="144.8">LCD_DB4</text>
<text x="152.6" y="152.4">I2C1_SCL</text>
<text x="259.3" y="152.4">LCD_DB7</text>
<text x="152.6" y="168.9">Sensor_~{INT}</text>
</g>
</svg>
